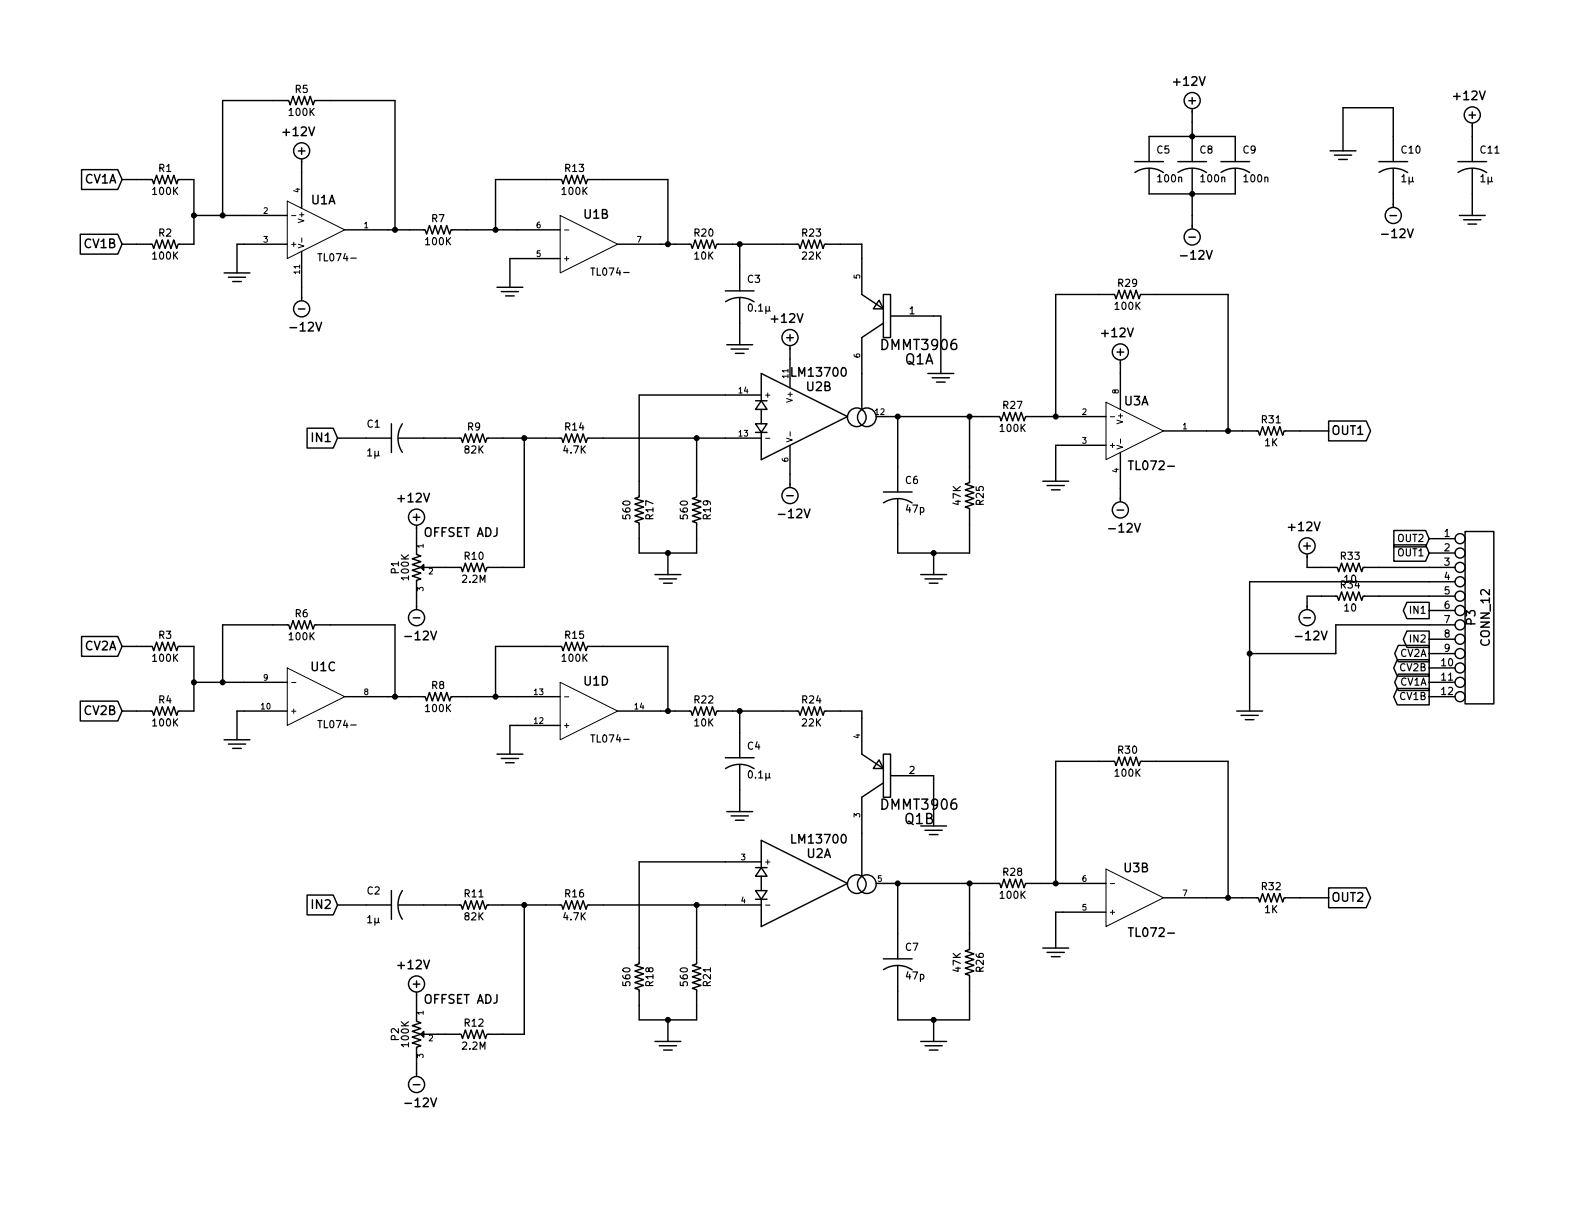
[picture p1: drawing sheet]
<svg xmlns="http://www.w3.org/2000/svg" width="279mm" height="216mm" viewBox="0 0 279 216" stroke-linecap="round" stroke-linejoin="round" font-family="sans-serif">
<g fill="none" stroke="#000" stroke-width=".25">
<path d="M210.8 19.3v9.3M14.4 30h6.4l.8 1.8-.8 1.7h-6.4zM21.6 31.8h5.3l.3 .7 .5-1.5 .5 1.5 .5-1.5 .5 1.5 .5-1.5 .5 1.5 .5-1.5 .5 1.5 .3-.7h2.8v11.4h-2.8l-.3 .7-.5-1.5-.5 1.5-.5-1.5-.5 1.5-.5-1.5-.5 1.5-.5-1.5-.5 1.5-.3-.7h-5.3M34.3 38.1h16.5M39.4 38.1v-20.3h11.7l.2 .7 .5-1.5 .5 1.5 .5-1.5 .5 1.5 .5-1.5 .6 1.5 .5-1.5 .5 1.5 .2-.7h14.2v22.8M53.3 28.2v8.6M200.7 28.6h5M200.7 30.5a4.6 4.6 0 0 1 5 0M203.2 28.6v-4.5h15.2v4.5M203.2 29.8v4.5h15.2v-4.5M208.3 28.6h5.1M208.3 30.5a4.6 4.6 0 0 1 5.1 0"/>
<path d="M210.8 29.8v10.6M215.9 28.6h5.1M215.9 30.5a4.6 4.6 0 0 1 5.1 0M235.2 26.7h4.6M236 27.4h3M236.7 28.2h1.6M237.5 26.7v-7.6h8.9v9.5M243.8 28.6h5.1M243.9 30.5a4.6 4.6 0 0 1 5 0M246.4 29.8v6.8M257.8 28.6h5.1M257.8 30.5a4.6 4.6 0 0 1 5.1 0"/>
<path d="M258.1 38.1h4.5M258.8 38.9h3.1M259.6 39.6h1.5M260.3 21.8v6.8M260.3 29.8v8.3M14.2 41.4h6.6l.8 1.8-.8 1.7h-6.6zM39.6 48.3h4.6M40.4 49h3M41.1 49.8h1.6M50.8 43.2h-8.9v5.1M53.3 44.5v8.6M61 40.6h14.2l.2 .8 .5-1.5 .6 1.5 .5-1.5 .5 1.5 .5-1.5 .5 1.5 .5-1.5 .5 1.5 .3-.8h19.3"/>
<path d="M87.6 40.6v-8.8h11.7l.3 .7 .5-1.5 .5 1.5 .5-1.5 .5 1.5 .5-1.5 .5 1.5 .5-1.5 .5 1.5 .3-.7h14.2v11.4M87.9 50.8h4.6M88.6 51.6h3.1M89.4 52.3h1.5M99.1 45.7h-8.9v5.1M109.2 43.2h13l.2 .7 .5-1.5 .5 1.5 .6-1.5 .5 1.5 .5-1.5 .5 1.5 .5-1.5 .5 1.5 .2-.7h14.5l.3 .7 .5-1.5 .5 1.5 .5-1.5 .5 1.5 .5-1.5 .5 1.5 .5-1.5 .5 1.5 .3-.7h6.6v8.9l3.8 2.5M128.3 51.4h5M128.3 53.3a4.6 4.6 0 0 1 5 .1M130.8 43.2v8.2M130.8 52.7v8.3M155.4 53.1l.8 1.5h-1.8zM156.2 52.1h1.3v7.6h-1.3z"/>
<path d="M156.2 57.2l-3.8 2.5v12.7M157.5 55.9h8.9v10.1M54.3 75.7h4.6l.8 1.8-.8 1.7h-4.6zM59.7 77.5h9.5M69.2 74.9v5.1M70.5 77.5h11l.3 .7 .5-1.5 .5 1.5 .5-1.5 .5 1.5 .5-1.5 .5 1.5 .5-1.5 .6 1.5 .2-.7h13.2l.3 .7 .5-1.5 .5 1.5 .5-1.5 .5 1.5 .5-1.5 .5 1.5 .5-1.5 .5 1.5 .3-.7h30.7M71.1 74.9a4.6 4.6 0 0 0 0 5.1M92.7 77.5v22.8h-6.6l-.2 .8-.6-1.5-.5 1.5-.5-1.5-.5 1.5-.5-1.5-.5 1.5-.5-1.5-.5 1.5-.3-.8h-6.6M128.5 61h4.6M129.3 61.7h3M130 62.5h1.6M133.6 74.9h2l-1 1.6z"/>
<path d="M133.6 76.5h2M133.6 70.9h2M134.6 70.9l1 1.5h-2zM134.6 69.9h-21.6v18l-.7 .2 1.5 .5-1.5 .6 1.5 .5-1.5 .5 1.5 .5-1.5 .5 1.5 .5-1.5 .5 .7 .3v5.3h10.2v-5.3l-.8-.3 1.6-.5-1.6-.5 1.6-.5-1.6-.5 1.6-.5-1.6-.5 1.6-.6-1.6-.5 .8-.2v-10.4M134.6 70.9v-4.9l15.3 7.7-15.3 7.6v-4.8M134.6 72.4v2.5M139.7 61.2v7.4M139.7 78.7v7.4M156.2 73.7h20.6l.2 .7 .5-1.5 .6 1.5 .5-1.5 .5 1.5 .5-1.5 .5 1.5 .5-1.5 .5 1.5 .3-.7h14.2M158.7 73.7v13.3M164.1 66h4.6M164.8 66.8h3.1"/>
<path d="M165.6 67.6h1.5M171.4 73.7v11.6l-.7 .3 1.5 .5-1.5 .5 1.5 .5-1.5 .5 1.5 .5-1.5 .5 1.5 .6-1.5 .5 .7 .2v7.9h-12.7v-9.5M186.7 73.7v-21.6h10.4l.3 .7 .5-1.5 .5 1.5 .5-1.5 .5 1.5 .5-1.5 .5 1.5 .5-1.5 .5 1.5 .3-.7h15.5v24.1M195.6 78.7h-8.9v6.4M198.1 63.8v8.6M205.7 76.2h16.8l.3 .8 .5-1.6 .5 1.6 .5-1.6 .5 1.6 .5-1.6 .5 1.6 .5-1.6 .5 1.6 .3-.8h7.8M234.9 74.4h6.7l.8 1.8-.8 1.8h-6.7zM73.7 93v5l.7 .3-1.5 .5 1.5 .5-1.5 .5 1.5 .5-1.5 .5 1.5 .5-1.5 .6 1.5 .5-.7 .2v5.1M118.1 97.8v3.8M156.2 87h5.1M156.2 88.9a4.6 4.6 0 0 1 5.1 0M165.1 97.8v3.8"/>
<path d="M184.4 85.1h4.6M185.2 85.9h3M185.9 86.6h1.6M198.1 80v8.6M199.5 81.5h.9M231.1 98v2.3h5.4l.2 .8 .5-1.5 .5 1.5 .6-1.5 .5 1.5 .5-1.5 .5 1.5 .5-1.5 .5 1.5 .2-.8h16.3M246.5 96.3h5.6l.6 1.5-.6 1.4h-5.6zM246.5 93.8h5.6l.6 1.5-.6 1.4h-5.6zM252.7 95.3h4.6M252.7 97.8h4.6M259.1 94h5.1v30.5h-5.1zM14.4 112.5h6.4l.8 1.8-.8 1.8h-6.4z"/>
<path d="M21.6 114.3h5.3l.3 .8 .5-1.6 .5 1.6 .5-1.6 .5 1.6 .5-1.6 .5 1.6 .5-1.6 .5 1.6 .3-.8h2.8v11.4h-2.8l-.3 .8-.5-1.5-.5 1.5-.5-1.5-.5 1.5-.5-1.5-.5 1.5-.5-1.5-.5 1.5-.3-.8h-5.3M115.8 101.6h4.6M116.6 102.4h3M117.3 103.1h1.6M162.8 101.6h4.6M163.6 102.4h3M164.3 103.1h1.6M247.1 116.7h5.6v2.9h-5.6l-.6-1.5zM247.3 119.2h5.4v2.9h-5.4l-.7-1.4zM247.3 114.1h5.4v2.9h-5.4l-.7-1.4zM248.8 106.5h3.9v2.9h-3.9l-.6-1.4zM248.8 111.6h3.9v2.9h-3.9l-.6-1.5z"/>
<path d="M252.7 108h4.6M252.7 113h4.6M252.7 115.6h4.6M252.7 118.1h4.6M257.3 105.4h-16.3l-.2 .8-.5-1.6-.5 1.6-.5-1.6-.5 1.6-.5-1.6-.6 1.6-.5-1.6-.5 1.6-.2-.8h-5.4v2.3M257.3 110.5h-21.1v5.1h-15.2M257.3 102.9h-36.3v22.8M14.2 124h6.6l.8 1.7-.8 1.8h-6.6zM34.3 120.7h16.5M39.4 120.7v-10.2h11.7l.2 .8 .5-1.6 .5 1.6 .5-1.6 .5 1.6 .5-1.6 .6 1.6 .5-1.6 .5 1.6 .2-.8h14.2v12.7M39.6 130.8h4.6M40.4 131.6h3"/>
<path d="M41.1 132.3h1.6M50.8 125.7h-8.9v5.1M61 123.2h14.2l.2 .8 .5-1.6 .6 1.6 .5-1.6 .5 1.6 .5-1.6 .5 1.6 .5-1.6 .5 1.6 .3-.8h19.3M87.6 123.2v-8.9h11.7l.3 .8 .5-1.6 .5 1.6 .5-1.6 .5 1.6 .5-1.6 .5 1.6 .5-1.6 .5 1.6 .3-.8h14.2v11.4M87.9 133.4h4.6M88.6 134.1h3.1M89.4 134.9h1.5M99.1 128.3h-8.9v5.1M109.2 125.7h13l.2 .8 .5-1.5 .5 1.5 .6-1.5 .5 1.5 .5-1.5 .5 1.5 .5-1.5 .5 1.5 .2-.8h14.5l.3 .8 .5-1.5 .5 1.5 .5-1.5 .5 1.5 .5-1.5 .5 1.5 .5-1.5 .5 1.5 .3-.8h6.6v7.7l3.8 2.5M128.3 134h5M128.3 135.9a4.6 4.6 0 0 1 5 0M130.8 125.7v8.3"/>
<path d="M130.8 135.3v8.2M155.4 134.4l.8 1.5h-1.8zM156.2 133.4h1.3v7.6h-1.3zM156.2 138.4l-3.8 2.6v13.9M157.5 137.2h7.6v8.9M218.7 125.7h4.6M219.5 126.5h3M220.2 127.3h1.5M247.1 121.7h5.6v2.9h-5.6l-.6-1.4zM252.7 123.2h4.6M252.7 120.7h4.6M54.3 158.3h4.6l.8 1.7-.8 1.8h-4.6z"/>
<path d="M69.2 157.5v5.1M71.1 157.5a4.6 4.6 0 0 0 0 5M128.5 143.5h4.6M129.3 144.3h3M130 145h1.6M133.6 157.5h2l-1 1.5zM133.6 159h2M133.6 153.4h2M134.6 153.4l1 1.5h-2zM134.6 152.4h-21.6v18l-.7 .3 1.5 .5-1.5 .5 1.5 .5-1.5 .5 1.5 .5-1.5 .5 1.5 .5-1.5 .6 .7 .2v5.3h10.2v-5.3l-.8-.2 1.6-.6-1.6-.5 1.6-.5-1.6-.5 1.6-.5-1.6-.5 1.6-.5-1.6-.5 .8-.3v-10.4M134.6 153.4v-4.8l15.3 7.6-15.3 7.6v-4.8M134.6 154.9v2.6"/>
<path d="M156.2 156.2h20.6l.2 .8 .5-1.6 .6 1.6 .5-1.6 .5 1.6 .5-1.6 .5 1.6 .5-1.6 .5 1.6 .3-.8h14.2M158.7 156.2v13.3M162.8 146.1h4.6M163.6 146.8h3M164.3 147.6h1.6M171.4 156.2v11.7l-.7 .2 1.5 .6-1.5 .5 1.5 .5-1.5 .5 1.5 .5-1.5 .5 1.5 .5-1.5 .5 .7 .3v7.8h-12.7v-9.5M186.7 156.2v-21.6h10.4l.3 .8 .5-1.5 .5 1.5 .5-1.5 .5 1.5 .5-1.5 .5 1.5 .5-1.5 .5 1.5 .3-.8h15.5v24.2M205.7 158.8h16.8l.3 .7 .5-1.5 .5 1.5 .5-1.5 .5 1.5 .5-1.5 .5 1.5 .5-1.5 .5 1.5 .3-.7h7.8M234.9 157h6.7l.8 1.8-.8 1.7h-6.7zM59.7 160h9.5M70.5 160h11l.3 .8 .5-1.5 .5 1.5 .5-1.5 .5 1.5 .5-1.5 .5 1.5 .5-1.5 .6 1.5 .2-.8h13.2l.3 .8 .5-1.5 .5 1.5 .5-1.5 .5 1.5 .5-1.5 .5 1.5 .5-1.5 .5 1.5 .3-.8h30.7M73.7 175.5v5.1l.7 .2-1.5 .6 1.5 .5-1.5 .5 1.5 .5-1.5 .5 1.5 .5-1.5 .5 1.5 .5-.7 .3v5"/>
<path d="M92.7 160v22.9h-6.6l-.2 .7-.6-1.5-.5 1.5-.5-1.5-.5 1.5-.5-1.5-.5 1.5-.5-1.5-.5 1.5-.3-.7h-6.6M156.2 169.5h5.1M156.2 171.5a4.6 4.6 0 0 1 5.1 0M184.4 167.6h4.6M185.2 168.4h3M185.9 169.2h1.6M195.6 161.3h-8.9v6.3M199.5 164.1h.9M115.8 184.2h4.6M116.6 184.9h3M117.3 185.7h1.6M118.1 180.3v3.9"/>
<path d="M162.8 184.2h4.6M163.6 184.9h3M164.3 185.7h1.6M165.1 180.3v3.9"/>
<circle cx="210.8" cy="17.8" r="1.42"/>
<circle cx="53.3" cy="26.7" r="1.42"/>
<circle cx="246.4" cy="38.1" r="1.42"/>
<circle cx="260.3" cy="20.3" r="1.42"/>
<circle cx="53.3" cy="54.6" r="1.42"/>
<circle cx="139.7" cy="59.7" r="1.42"/>
<circle cx="210.8" cy="41.9" r="1.42"/>
<circle cx="151.5" cy="73.8" r="1.65"/>
<circle cx="153.3" cy="73.8" r="1.65"/>
<circle cx="198.1" cy="62.2" r="1.42"/>
<circle cx="73.7" cy="91.4" r="1.42"/>
<circle cx="139.7" cy="87.6" r="1.42"/>
<circle cx="198.1" cy="90.2" r="1.42"/>
<circle cx="231.1" cy="96.5" r="1.42"/>
<circle cx="258.2" cy="95.2" r=".89"/>
<circle cx="258.2" cy="97.8" r=".89"/>
<circle cx="73.7" cy="109.2" r="1.42"/>
<circle cx="231.1" cy="109.2" r="1.42"/>
<circle cx="258.2" cy="102.9" r=".89"/>
<circle cx="258.2" cy="107.9" r=".89"/>
<circle cx="258.2" cy="115.6" r=".89"/>
<circle cx="258.2" cy="118.1" r=".89"/>
<circle cx="258.2" cy="105.4" r=".89"/>
<circle cx="258.2" cy="110.5" r=".89"/>
<circle cx="258.2" cy="113" r=".89"/>
<circle cx="258.2" cy="100.3" r=".89"/>
<circle cx="258.2" cy="123.2" r=".89"/>
<circle cx="258.2" cy="120.6" r=".89"/>
<circle cx="151.5" cy="156.3" r="1.65"/>
<circle cx="153.3" cy="156.3" r="1.65"/>
<circle cx="73.7" cy="174" r="1.42"/>
<circle cx="73.7" cy="191.8" r="1.42"/>
</g>
<g fill="none" stroke="#000" stroke-width=".2">
<path d="M247.9 31.3l.4-.4v1.3M247.9 32.2h.7M249.8 32l.2 .2M249.8 31.3l-.1 .8-.3 .1-.2-.2M261.9 31.3l.3-.4v1.3M261.9 32.2h.7M263.8 32l.1 .2M263.8 31.3l-.1 .8-.4 .1-.2-.2M56.2 44.9h.7M62 45.6h1M104.5 47.4h.7M110.3 48.2h1"/>
<path d="M132.4 53.9l.2-.2a.67 .67 0 0 1 .5 .7 .67 .67 0 0 1-.5 .6l-.2-.1-.1-.4zM136 54.8l.2 .2M136 54.2v.8h-.4l-.2-.2M65 79.7l.4-.4v1.3M66.9 79.8l-.1 .8h-.3l-.2-.2M65 80.6h.7M66.9 80.4l.2 .2M56.2 127.4h.7M62 128.2h1M104.5 129.9h.7M110.3 130.7h1M132.4 136.4l.2-.1a.67 .67 0 0 1 .5 .6 .67 .67 0 0 1-.5 .7l-.2-.2-.1-.3z"/>
<path d="M136 137.4l.2 .2M136 136.7v.8l-.4 .1-.2-.2M65 162.3l.4-.4v1.3M65 163.2h.7M66.9 163l.2 .2M66.9 162.3l-.1 .8-.3 .1-.2-.2"/>
</g>
<g fill="#000" stroke="#000" stroke-width=".25">
<path d="M74.9 99.8v1l-.5-.5zM74.9 182.4v1l-.5-.5z"/>
<circle cx="34.3" cy="38.1" r=".41"/>
<circle cx="39.4" cy="38.1" r=".41"/>
<circle cx="210.8" cy="34.3" r=".41"/>
<circle cx="210.8" cy="24.1" r=".41"/>
<circle cx="69.8" cy="40.6" r=".41"/>
<circle cx="87.6" cy="40.6" r=".41"/>
<circle cx="118.1" cy="43.2" r=".41"/>
<circle cx="130.8" cy="43.2" r=".41"/>
<circle cx="92.7" cy="77.5" r=".41"/>
<circle cx="123.2" cy="77.5" r=".41"/>
<circle cx="158.7" cy="73.7" r=".41"/>
<circle cx="171.4" cy="73.7" r=".41"/>
<circle cx="186.7" cy="73.7" r=".41"/>
<circle cx="217.2" cy="76.2" r=".41"/>
<circle cx="118.1" cy="97.8" r=".41"/>
<circle cx="165.1" cy="97.8" r=".41"/>
<circle cx="221" cy="115.6" r=".41"/>
<circle cx="34.3" cy="120.7" r=".41"/>
<circle cx="39.4" cy="120.7" r=".41"/>
<circle cx="69.8" cy="123.2" r=".41"/>
<circle cx="87.6" cy="123.2" r=".41"/>
<circle cx="118.1" cy="125.7" r=".41"/>
<circle cx="130.8" cy="125.7" r=".41"/>
<circle cx="158.7" cy="156.2" r=".41"/>
<circle cx="171.4" cy="156.2" r=".41"/>
<circle cx="186.7" cy="156.2" r=".41"/>
<circle cx="217.2" cy="158.8" r=".41"/>
<circle cx="92.7" cy="160" r=".41"/>
<circle cx="123.2" cy="160" r=".41"/>
<circle cx="118.1" cy="180.3" r=".41"/>
<circle cx="165.1" cy="180.3" r=".41"/>
</g>
<g fill="none" stroke="#000" stroke-width=".18">
<path d="M50.8 35.6l10.2 5-10.2 5.1zM51.6 38.1h.7M99.1 38.1l10.1 5.1-10.1 5.1zM52.7 43.2l1 .3-1 .3M53.4 42.1v.7M99.8 40.7h.8M135.4 77.5h.7M139.1 77.5l1 .3-1 .3M139.7 76.4v.7M195.6 71.1l10.1 5.1-10.1 5.1zM196.3 73.7h.8M197.5 78.7l1 .4-1 .3"/>
<path d="M198.1 77.6v.8M50.8 118.1l10.2 5.1-10.2 5.1zM51.6 120.7h.7M99.1 120.7l10.1 5-10.1 5.1zM99.8 123.2h.8M195.6 153.7l10.1 5.1-10.1 5zM196.3 156.2h.8M135.4 160h.7"/>
</g>
<g font-size="2.5">
<text x="156.1" y="62">DMMT3906</text>
<text x="160" y="64.5">Q1A</text>
<text x="156.1" y="143.3">DMMT3906</text>
<text x="160" y="145.8">Q1B</text>
</g>
<g font-size="2.1">
<text x="207.7" y="15.2">+12V</text>
<text x="257.2" y="17.8">+12V</text>
<text x="210.2" y="18.5">+</text>
<text x="259.7" y="21.1">+</text>
<text x="50.2" y="24.1">+12V</text>
<text x="52.7" y="27.4">+</text>
<text x="14.9" y="32.5">CV1A</text>
<text x="55" y="36.2">U1A</text>
<text x="103.3" y="38.7">U1B</text>
<text x="246" y="38.9">-</text>
<text x="14.9" y="43.9">CV1B</text>
<text x="209.2" y="46">-12V</text>
<text x="210.5" y="42.7">-</text>
<text x="244.8" y="42.2">-12V</text>
<text x="51.7" y="58.7">-12V</text>
<text x="53" y="55.4">-</text>
<text x="136.6" y="57.2">+12V</text>
<text x="195" y="59.7">+12V</text>
<text x="139.1" y="60.5">+</text>
<text x="197.5" y="63">+</text>
<text x="140.3" y="66.7">LM13700</text>
<text x="142.7" y="69.2">U2B</text>
<text x="198.8" y="71.8">U3A</text>
<text x="235.5" y="77">OUT1</text>
<text x="55.4" y="78.2">IN1</text>
<text x="200.3" y="83.2">TL072-</text>
<text x="70.5" y="88.9">+12V</text>
<text x="139.3" y="88.4">-</text>
<text x="73.1" y="92.2">+</text>
<text x="74.9" y="95">OFFSET ADJ</text>
<text x="138.1" y="91.7">-12V</text>
<text x="196.5" y="94.2">-12V</text>
<text x="197.8" y="90.9">-</text>
<text x="228" y="94">+12V</text>
<text x="230.5" y="97.3">+</text>
<text x="72" y="113.3">-12V</text>
<text x="73.3" y="110">-</text>
<text x="229.5" y="113.3">-12V</text>
<text x="230.8" y="110">-</text>
<text x="261" y="110.5" transform="rotate(-90 261 110.5)">P3</text>
<text x="14.9" y="115.1">CV2A</text>
<text x="55" y="118.7">U1C</text>
<text x="263.5" y="114.1" transform="rotate(-90 263.5 114.1)">CONN_12</text>
<text x="103.3" y="121.3">U1D</text>
<text x="14.9" y="126.5">CV2B</text>
<text x="140.3" y="149.2">LM13700</text>
<text x="142.7" y="151.8">U2A</text>
<text x="198.8" y="154.3">U3B</text>
<text x="55.4" y="160.8">IN2</text>
<text x="235.5" y="159.5">OUT2</text>
<text x="200.3" y="165.7">TL072-</text>
<text x="70.5" y="171.4">+12V</text>
<text x="73.1" y="174.8">+</text>
<text x="74.9" y="177.5">OFFSET ADJ</text>
<text x="72" y="195.8">-12V</text>
<text x="73.3" y="192.5">-</text>
</g>
<g font-size="1.8">
<text x="52.2" y="16.5">R5</text>
<text x="51.2" y="20.5">100K</text>
<text x="204.6" y="27.2">C5</text>
<text x="212.2" y="27.2">C8</text>
<text x="219.8" y="27.2">C9</text>
<text x="247.9" y="27.2">C10</text>
<text x="261.8" y="27.2">C11</text>
<text x="27.1" y="34.5">100K</text>
<text x="28.1" y="30.5">R1</text>
<text x="99.5" y="34.5">100K</text>
<text x="100" y="30.5">R13</text>
<text x="204.9" y="32.3">100n</text>
<text x="212.5" y="32.3">100n</text>
<text x="220.1" y="32.3">100n</text>
<text x="248.4" y="32.3">1</text>
<text x="262.4" y="32.3">1</text>
<text x="28.1" y="41.9">R2</text>
<text x="76.4" y="39.3">R7</text>
<text x="122.8" y="41.9">R20</text>
<text x="141.9" y="41.9">R23</text>
<text x="27.1" y="45.9">100K</text>
<text x="56.8" y="46.3">TL074-</text>
<text x="75.4" y="43.4">100K</text>
<text x="122.8" y="45.9">10K</text>
<text x="141.9" y="45.9">22K</text>
<text x="105.1" y="48.8">TL074-</text>
<text x="132.2" y="50.1">C3</text>
<text x="197.8" y="50.8">R29</text>
<text x="133" y="55.1">0.1</text>
<text x="160.8" y="55.6">1</text>
<text x="197.3" y="54.8">100K</text>
<text x="64.9" y="75.7">C1</text>
<text x="82.7" y="76.2">R9</text>
<text x="100" y="76.2">R14</text>
<text x="177" y="76.4">100K</text>
<text x="177.4" y="72.4">R27</text>
<text x="223.2" y="74.9">R31</text>
<text x="65.6" y="80.7">1</text>
<text x="82.2" y="80.2">82K</text>
<text x="99.7" y="80.2">4.7K</text>
<text x="223.7" y="79">1K</text>
<text x="160.1" y="85.6">C6</text>
<text x="170" y="89.3" transform="rotate(-90 170 89.3)">47K</text>
<text x="174" y="89.3" transform="rotate(-90 174 89.3)">R25</text>
<text x="111.5" y="91.6" transform="rotate(-90 111.5 91.6)">560</text>
<text x="115.6" y="91.8" transform="rotate(-90 115.6 91.8)">R17</text>
<text x="121.7" y="91.6" transform="rotate(-90 121.7 91.6)">560</text>
<text x="125.8" y="91.8" transform="rotate(-90 125.8 91.8)">R19</text>
<text x="160.3" y="90.7">47p</text>
<text x="247.2" y="95.9">OUT2</text>
<text x="255.4" y="95">1</text>
<text x="70.6" y="101.4" transform="rotate(-90 70.6 101.4)">P1</text>
<text x="82.2" y="99">R10</text>
<text x="237.1" y="99">R33</text>
<text x="247.2" y="98.4">OUT1</text>
<text x="255.4" y="97.5">2</text>
<text x="255.4" y="100.1">3</text>
<text x="72.4" y="102.4" transform="rotate(-90 72.4 102.4)">100K</text>
<text x="81.8" y="103.1">2.2M</text>
<text x="237.1" y="104.1">R34</text>
<text x="237.8" y="103.1">10</text>
<text x="255.4" y="102.6">4</text>
<text x="255.4" y="105.2">5</text>
<text x="255.4" y="107.7">6</text>
<text x="28.1" y="113">R3</text>
<text x="51.2" y="113.3">100K</text>
<text x="52.2" y="109.2">R6</text>
<text x="100" y="113">R15</text>
<text x="237.8" y="108.2">10</text>
<text x="249.5" y="108.6">IN1</text>
<text x="249.5" y="113.7">IN2</text>
<text x="255.4" y="110.2">7</text>
<text x="255.4" y="112.8">8</text>
<text x="27.1" y="117.1">100K</text>
<text x="99.5" y="117.1">100K</text>
<text x="247.5" y="116.2">CV2A</text>
<text x="247.5" y="118.7">CV2B</text>
<text x="254.9" y="117.9">10</text>
<text x="255.4" y="115.3">9</text>
<text x="28.1" y="124.4">R4</text>
<text x="75.4" y="126">100K</text>
<text x="76.4" y="121.9">R8</text>
<text x="122.8" y="124.4">R22</text>
<text x="141.9" y="124.4">R24</text>
<text x="247.5" y="121.3">CV1A</text>
<text x="247.5" y="123.8">CV1B</text>
<text x="254.9" y="120.4">11</text>
<text x="254.9" y="122.9">12</text>
<text x="27.1" y="128.5">100K</text>
<text x="56.8" y="128.8">TL074-</text>
<text x="105.1" y="131.3">TL074-</text>
<text x="122.8" y="128.5">10K</text>
<text x="141.9" y="128.5">22K</text>
<text x="132.2" y="132.6">C4</text>
<text x="133" y="137.7">0.1</text>
<text x="160.8" y="136.9">2</text>
<text x="197.3" y="137.4">100K</text>
<text x="197.8" y="133.3">R30</text>
<text x="177.4" y="154.9">R28</text>
<text x="64.9" y="158.2">C2</text>
<text x="82.2" y="158.7">R11</text>
<text x="100" y="158.7">R16</text>
<text x="177" y="159">100K</text>
<text x="223.2" y="157.5">R32</text>
<text x="223.7" y="161.5">1K</text>
<text x="65.6" y="163.3">1</text>
<text x="82.2" y="162.8">82K</text>
<text x="99.7" y="162.8">4.7K</text>
<text x="160.1" y="168.2">C7</text>
<text x="160.3" y="173.3">47p</text>
<text x="170" y="171.8" transform="rotate(-90 170 171.8)">47K</text>
<text x="174" y="171.8" transform="rotate(-90 174 171.8)">R26</text>
<text x="111.5" y="174.2" transform="rotate(-90 111.5 174.2)">560</text>
<text x="115.6" y="174.3" transform="rotate(-90 115.6 174.3)">R18</text>
<text x="121.7" y="174.2" transform="rotate(-90 121.7 174.2)">560</text>
<text x="125.8" y="174.3" transform="rotate(-90 125.8 174.3)">R21</text>
<text x="70.6" y="183.9" transform="rotate(-90 70.6 183.9)">P2</text>
<text x="72.4" y="185" transform="rotate(-90 72.4 185)">100K</text>
<text x="81.8" y="185.6">2.2M</text>
<text x="82.2" y="181.6">R12</text>
</g>
<g font-size="1.4">
<text x="53.1" y="34" transform="rotate(-90 53.1 34)">4</text>
<text x="46.6" y="37.8">2</text>
<text x="53.8" y="39.1" transform="rotate(-90 53.8 39.1)">V+</text>
<text x="64.4" y="40.4">1</text>
<text x="94.9" y="40.4">6</text>
<text x="46.6" y="42.9">3</text>
<text x="51.3" y="43.7">+</text>
<text x="94.9" y="45.5">5</text>
<text x="99.6" y="46.2">+</text>
<text x="112.6" y="42.9">7</text>
<text x="53.1" y="48.4" transform="rotate(-90 53.1 48.4)">11</text>
<text x="152.1" y="49.3" transform="rotate(-90 152.1 49.3)">5</text>
<text x="152.1" y="63.2" transform="rotate(-90 152.1 63.2)">6</text>
<text x="130.7" y="69.6">14</text>
<text x="135.1" y="70.4">+</text>
<text x="139.4" y="66.8" transform="rotate(-90 139.4 66.8)">11</text>
<text x="140.2" y="70.9" transform="rotate(-90 140.2 70.9)">V+</text>
<text x="197.9" y="69.6" transform="rotate(-90 197.9 69.6)">8</text>
<text x="130.7" y="77.2">13</text>
<text x="154.8" y="73.4">12</text>
<text x="191.4" y="73.4">2</text>
<text x="198.6" y="74.7" transform="rotate(-90 198.6 74.7)">V+</text>
<text x="209.2" y="75.9">1</text>
<text x="139.4" y="81.7" transform="rotate(-90 139.4 81.7)">6</text>
<text x="191.4" y="78.5">3</text>
<text x="196.1" y="79.2">+</text>
<text x="197.9" y="83.6" transform="rotate(-90 197.9 83.6)">4</text>
<text x="74.9" y="96.9" transform="rotate(-90 74.9 96.9)">1</text>
<text x="75.8" y="101.6">2</text>
<text x="74.9" y="104.5" transform="rotate(-90 74.9 104.5)">3</text>
<text x="46.2" y="125.5">10</text>
<text x="46.6" y="120.4">9</text>
<text x="64.4" y="122.9">8</text>
<text x="94.5" y="122.9">13</text>
<text x="112.2" y="125.5">14</text>
<text x="51.3" y="126.2">+</text>
<text x="94.5" y="128">12</text>
<text x="99.6" y="128.8">+</text>
<text x="152.1" y="130.6" transform="rotate(-90 152.1 130.6)">4</text>
<text x="152.1" y="144.5" transform="rotate(-90 152.1 144.5)">3</text>
<text x="131.1" y="152.1">3</text>
<text x="135.1" y="152.9">+</text>
<text x="155.2" y="156">5</text>
<text x="191.4" y="156">6</text>
<text x="131.1" y="159.8">4</text>
<text x="191.4" y="161">5</text>
<text x="196.1" y="161.8">+</text>
<text x="209.2" y="158.5">7</text>
<text x="74.9" y="179.5" transform="rotate(-90 74.9 179.5)">1</text>
<text x="75.8" y="184.1">2</text>
<text x="74.9" y="187.1" transform="rotate(-90 74.9 187.1)">3</text>
</g>
</svg>
